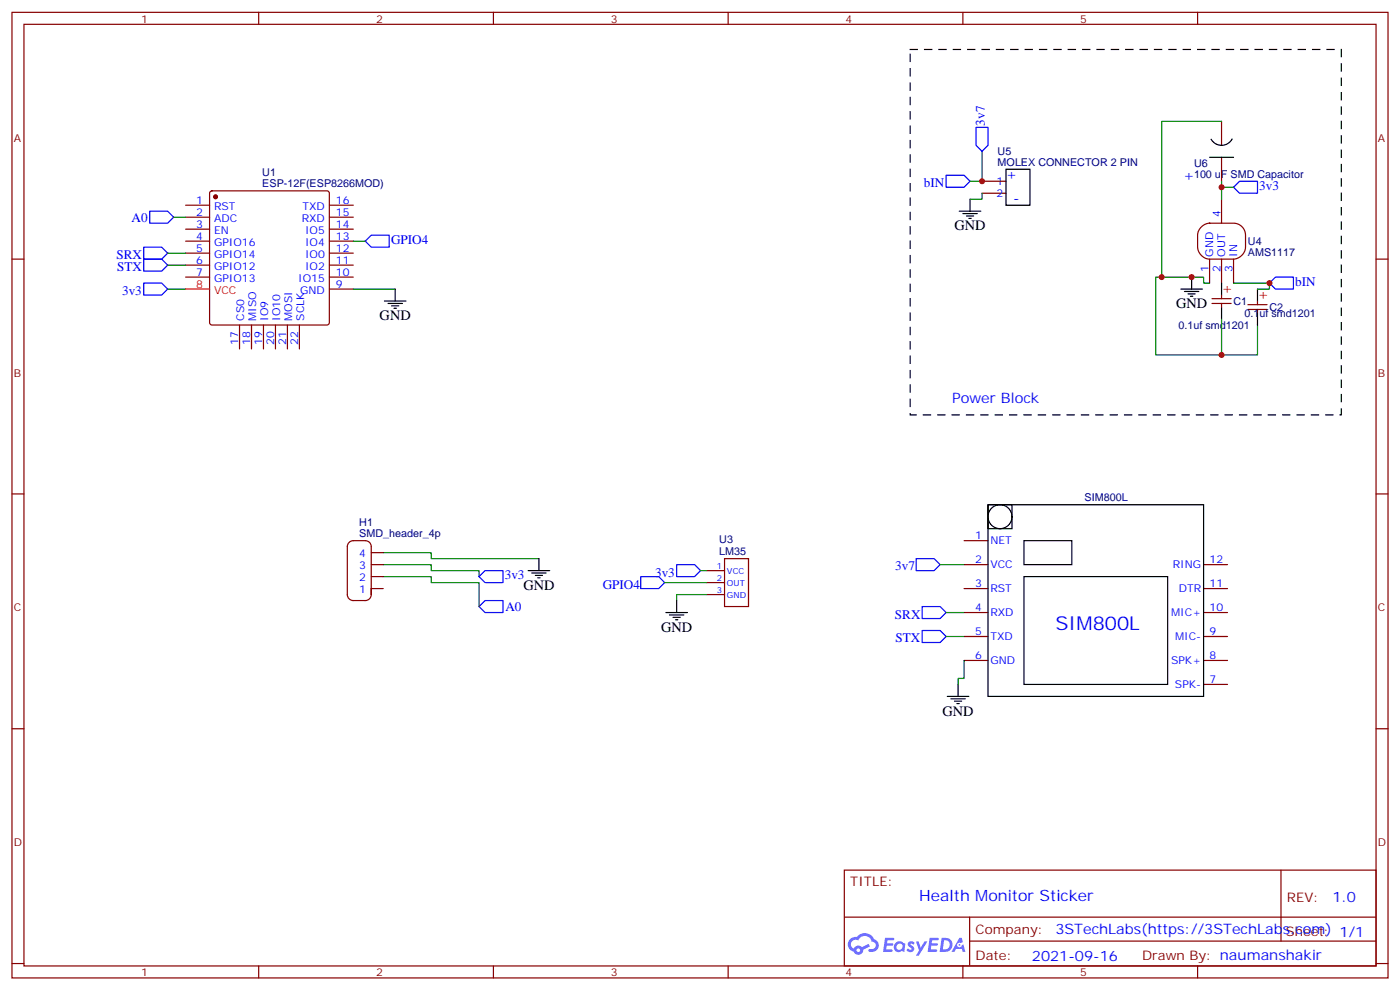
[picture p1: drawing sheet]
<svg xmlns="http://www.w3.org/2000/svg" width="412mm" height="292mm" viewBox="0 0 412 292" stroke-linecap="round" stroke-linejoin="round" font-family="sans-serif">
<g fill="none" stroke="#870000" stroke-width=".35">
<path d="M3.5 3.6h405.4v284.4h-405.4zM7.1 7.2h398.2v277.2h-398.2zM76.2 3.6v3.6M145.3 3.6v3.6M214.5 3.6v3.6M283.6 3.6v3.6M352.8 3.6v3.6M3.5 76.3h3.6M405.3 76.3h3.6M3.5 145.5h3.6M405.3 145.5h3.6M3.5 214.6h3.6"/>
<path d="M405.3 214.6h3.6M248.7 256.2h156.6v28.2h-156.6zM377.3 256.2v20.9M248.7 270.1h156.5M285.6 277.1h119.6M285.6 270.1v14.1M3.5 283.7h3.6M76.2 284.4v3.6M145.3 284.4v3.6M214.5 284.4v3.6M283.6 284.4v3.6M352.8 284.4v3.6"/>
<path d="M405.3 283.7h3.6"/>
</g>
<g fill="#5487ff">
<path d="M267.7 277.4a1.22 1.22 0 0 1 1.7 .3l-.4 .5a.47 .47 0 0 0-.3-.4 .47 .47 0 0 0-.5 .2l.1 .3a1.14 1.14 0 0 1 .8 1.7 1.14 1.14 0 0 1-1.9 0l-.2-.2 .5-.5 .7 .4a.29 .29 0 0 0 .3-.3 .29 .29 0 0 0-.2-.3 1.04 1.04 0 0 1-.6-1.7z"/>
<path d="M260.7 276.2h2.4l.3 .1-.2 .5-1.8 .1-.1 .9h1.5l.3 .3-.3 .4h-1.6l-.2 1.1h1.7l.2 .3-.2 .4h-2.6z"/>
<path d="M273.8 276.2h2.4l.3 .1-.1 .5-1.8 .1-.2 .9h1.6l.3 .3-.4 .4h-1.6l-.1 1.1h1.7l.2 .3-.2 .4h-2.6z"/>
<path d="M282.6 276.2h.7l.3 1.2-.6 .3a.69 .69 0 0 0-1 .3 .69 .69 0 0 0 .4 1 .69 .69 0 0 0 .9-.7l.5-.2 .6 2.2h-.8l-.2-.9h-1.8l-.5 .9h-.8z"/>
<path d="M269.8 277.2h.8l.6 1.9 1.1-1.9h.9l-2.6 4.2h-.8l.9-1.5z"/>
<path d="M277.4 276.2l-.6 4.1h1.3a2.11 2.11 0 0 0 2.5-2.1 2.11 2.11 0 0 0-2.5-2zM278.1 276.9a1.39 1.39 0 0 1 1.7 1.4 1.39 1.39 0 0 1-1.8 1.3h-.3z"/>
<path d="M263.7 277.8a1.54 1.54 0 0 0-.1 2.1 1.54 1.54 0 0 0 2.2 .2l.6 .2 .3-2.3-.2-.2-.4-.1a1.49 1.49 0 0 0-2.4 .1zM264 278.8a.94 .94 0 0 1 1.8 0 .94 .94 0 0 1-1.8 0z"/>
<path d="M250.4 276.5a2.18 2.18 0 0 0 1.1 3.7 1.44 1.44 0 0 0 1.6 1 1.44 1.44 0 0 0 1.2-1.5l2-1-.5-.8-1.9 1a1.47 1.47 0 0 0-2.4 .5 1.39 1.39 0 0 1-.7-2 1.39 1.39 0 0 1 2-.5 2.12 2.12 0 0 1 2.2-1.3 2.12 2.12 0 0 1 1.9 1.7 1.14 1.14 0 0 1 1.1 1.4 1.14 1.14 0 0 1-1.7 .8 .43 .43 0 0 0-.5 .3 .43 .43 0 0 0 .4 .5 1.98 1.98 0 0 0 2.5-1.2 1.98 1.98 0 0 0-1.2-2.5 3.1 3.1 0 0 0-5.3-.7l-.9 .1zM252.3 279.8a.55 .55 0 0 1 1.1 0 .55 .55 0 0 1-1.1 0z"/>
<circle cx="282.6" cy="278.3" r=".26"/>
</g>
<circle cx="63.5" cy="58" r=".53" fill="#870000" stroke="#870000" stroke-width=".35"/>
<g fill="none" stroke="#870000" stroke-width=".35">
<path d="M359.8 35.7v7.1M62 56.4l.4-.2h33.9l.5 .2 .2 .5v38.1l-.2 .5-.5 .2h-33.9l-.5-.2-.2-.5v-38.1zM289.3 56.9h7M289.3 53.4h7M359.8 46.3v7.1M359.8 58.7v7M54.7 60.4h7M54.7 64h7M54.7 67.5h7M54.7 71h7M54.7 74.5h7M54.7 78.1h7"/>
<path d="M97 60.4h7.1M97 64h7.1M97 67.5h7.1M97 71h7.1M97 74.5h7.1M97 78.1h7.1M353.9 66.8a3.6 3.6 0 0 1 2.4-1.1h7.1a3.5 3.5 0 0 1 3.5 3.6v3.5a3.8 3.8 0 0 1-3.5 3.5h-7.1a3.8 3.8 0 0 1-3.5-3.5v-3.5a3.5 3.5 0 0 1 1.1-2.5zM356.3 76.3v7.1M359.8 76.3v7.1M363.4 76.3v7.1M54.7 81.6h7M70.6 95.7v7.1"/>
<path d="M74.1 95.7v7.1M77.6 95.7v7.1M81.1 95.7v7.1M84.7 95.7v7.1M88.2 95.7v7.1M97 81.6h7.1M97 85.1h7.1M357 87.9h5.7M357 89.4h5.7M359.8 86.9v1M359.8 89.4v1M367.6 89.7h5.6"/>
<path d="M367.6 91.1h5.6M370.4 88.7v1M370.4 91.1v1.1M284 159.2h7M109.4 173.3v1.8v-1.8M109.4 173.3v-12.3a1.76 1.76 0 0 0-1.8-1.8h-3.5a1.76 1.76 0 0 0-1.8 1.8v14.1a1.76 1.76 0 0 0 1.8 1.7h3.5a1.76 1.76 0 0 0 1.8-1.7M109.4 166.3h3.5M109.4 173.3h3.5M109.4 162.7h3.5M109.4 169.8h3.5M208.1 168h5.3M208.1 171.6h5.3"/>
<path d="M208.1 175.1h5.3M213.4 164.5h7.1v14.1h-7.1zM284 166.3h7M284 173.3h7M354.5 166.3h7.1M354.5 173.3h7.1M284 180.4h7M284 187.4h7M284 194.5h7M354.5 180.4h7.1M354.5 187.4h7.1M354.5 194.5h7.1"/>
<path d="M354.5 201.5h7.1"/>
</g>
<path d="M54.7 85.1h7" fill="none" stroke="#f00" stroke-width=".35"/>
<g fill="none" stroke="#00f" stroke-width=".35">
<path d="M287.5 37.5h3.5v5.3l-1.7 1.8-1.8-1.8zM278.7 51.6h5.3l1.8 1.8-1.8 1.7h-5.3zM363.4 55.1l1.7-1.7h5.3v3.5h-5.3zM42.3 76.3h5.3l1.8 1.8-1.8 1.7h-5.3zM42.3 72.8h5.3l1.8 1.7-1.8 1.8h-5.3zM44.1 62.2h5.3l1.8 1.8-1.8 1.7h-5.3zM107.6 71l1.8-1.7h5.3v3.5h-5.3zM42.3 83.4h5.3l1.8 1.7-1.8 1.8h-5.3zM373.9 83.4l1.8-1.8h5.3v3.5h-5.3zM141.1 178.6l1.8-1.8h5.3v3.6h-5.3zM141.1 169.8l1.8-1.8h5.3v3.6h-5.3zM188.7 169.8h5.3l1.8 1.8-1.8 1.7h-5.3z"/>
<path d="M199.3 166.3h5.3l1.8 1.7-1.8 1.8h-5.3zM269.9 164.5h5.3l1.7 1.8-1.7 1.7h-5.3zM271.6 178.6h5.3l1.8 1.8-1.8 1.7h-5.3zM271.6 185.7h5.3l1.8 1.7-1.8 1.8h-5.3z"/>
</g>
<g fill="none" stroke="#008700" stroke-width=".35">
<path d="M359.8 35.7h-17.6v45.9M289.3 56.9v1.8h-3.5M289.3 44.6v8.8h-3.5M359.8 53.4v5.3M359.8 55.1h3.6M49.4 78.1h5.3M49.4 74.5h5.3M51.2 64h3.5M104.1 71h3.5M49.4 85.1h5.3M104.1 85.1h12.3M356.3 83.4h-1.8v-1.8h-14.1v22.9h30v-8.8"/>
<path d="M359.8 93.9v10.6M363.4 83.4h10.5v1.7h-3.5M112.9 166.3h14.1v1.7h14.1v1.8M112.9 162.7h14.1v1.8h31.7M112.9 169.8h14.1v1.8h14.1v7M195.8 171.6h12.3M206.4 168h1.7M208.1 175.1h-8.8v1.7M276.9 166.3h7.1M278.7 180.4h5.3M278.7 187.4h5.3M284 194.5v5.3h-1.8v1.7"/>
</g>
<g fill="none" stroke="#000" stroke-width=".35">
<path d="M285.8 58.7v3.5M296.3 49.8h7.1v10.6h-7.1zM356.3 46.3h7.1M362.9 40.9a3.5 3.5 0 0 1-6.1 .1M282.6 62.2h6.3M283.6 62.9h4.3M284.7 63.6h2.1M285.4 64.3h.7M113.2 88.7h6.4M114.3 89.4h4.2M115.4 90.1h2.1M116.1 90.8h.7"/>
<path d="M116.4 85.1v3.6M347.8 85.1h6.4M348.9 85.8h4.2M350 86.5h2.1M350.7 87.2h.7M351 81.6v3.5M359.8 83.4v3.5M359.8 90.4v3.5M370.4 85.1v3.6M370.4 92.2v3.5M291 148.6h63.5v56.5h-63.5zM291 148.6h7.1v7.1h-7.1z"/>
<path d="M301.6 159.2h14.1v7.1h-14.1zM155.6 168h6.3M156.6 168.7h4.3M157.7 169.4h2.1M158.4 170.1h.7M158.7 164.5v3.5M199.3 176.8v3.6M301.6 169.8h42.4v31.7h-42.4zM196.1 180.4h6.4M197.2 181.1h4.2M198.3 181.8h2.1M199 182.5h.7"/>
<path d="M279 205.1h6.4M280.1 205.8h4.2M281.2 206.5h2.1M281.9 207.2h.7M282.2 201.5v3.6"/>
<circle cx="294.6" cy="152.2" r="3.5"/>
</g>
<path d="M268.1 14.6h127v107.6h-127z" fill="none" stroke="#000" stroke-width=".35" stroke-dasharray="2.1 2.1"/>
<g fill="#c00">
<circle cx="351" cy="81.6" r=".88"/>
<circle cx="373.9" cy="83.4" r=".88"/>
<circle cx="359.8" cy="104.5" r=".88"/>
<circle cx="342.2" cy="81.6" r=".88"/>
<circle cx="359.8" cy="55.1" r=".88"/>
<circle cx="289.3" cy="53.4" r=".88"/>
</g>
<text font-size="5.6" fill="#00f" x="310.9" y="185.4">SIM800L</text>
<text font-size="4.6" fill="#00f" x="270.8" y="265.3">Health Monitor Sticker</text>
<g font-size="4.2" fill="#00f">
<text x="296.3" y="52.7">+</text>
<text x="348.6" y="53">+</text>
<text x="298.4" y="59.7">-</text>
<text x="280.5" y="118.6">Power Block</text>
<text x="392.5" y="265.5">1.0</text>
<text x="310.9" y="275">3STechLabs(https://3STechLabs.com) 1/1</text>
<text x="304" y="282.9">2021-09-16</text>
</g>
<g font-size="4.2">
<text x="281.2" y="67.8">GND</text>
<text x="111.8" y="94.3">GND</text>
<text x="346.4" y="90.8">GND</text>
<text x="154.2" y="173.7">GND</text>
<text x="194.7" y="186">GND</text>
<text x="277.6" y="210.7">GND</text>
</g>
<g font-size="4.2" fill="#c00">
<text x="359.8" y="86.3">+</text>
<text x="370.4" y="87.9">+</text>
</g>
<g font-size="3.9" fill="#00f">
<text x="290.1" y="37" transform="rotate(-90 290.1 37)">3v7</text>
<text x="272.2" y="55.1">bIN</text>
<text x="370.9" y="56">3v3</text>
<text x="38.8" y="65.2">A0</text>
<text x="115.2" y="71.8">GPIO4</text>
<text x="34.3" y="76.3">SRX</text>
<text x="34.5" y="79.8">STX</text>
<text x="36" y="86.9">3v3</text>
<text x="381.5" y="84.1">bIN</text>
<text x="263.7" y="168">3v7</text>
<text x="148.7" y="170.4">3v3</text>
<text x="177.5" y="173.3">GPIO4</text>
<text x="193" y="169.8">3v3</text>
<text x="148.9" y="179.9">A0</text>
<text x="263.6" y="182.1">SRX</text>
<text x="263.8" y="189.2">STX</text>
</g>
<g font-size="3.9" fill="#800">
<text x="250.5" y="260.8">TITLE:</text>
<text x="379.1" y="265.5">REV:</text>
<text x="287.4" y="275">Company:</text>
<text x="378.7" y="275.6">Sheet:</text>
<text x="287.4" y="282.7">Date:</text>
<text x="336.4" y="282.8">Drawn By: naumanshakir</text>
</g>
<g font-size="3.2" fill="#800">
<text x="41.6" y="6.6">1</text>
<text x="110.8" y="6.6">2</text>
<text x="179.9" y="6.6">3</text>
<text x="249.1" y="6.6">4</text>
<text x="318.2" y="6.6">5</text>
<text x="4.1" y="41.7">A</text>
<text x="405.9" y="41.7">A</text>
<text x="4.1" y="110.9">B</text>
<text x="405.9" y="110.9">B</text>
<text x="4.1" y="180">C</text>
<text x="405.9" y="180">C</text>
<text x="4.1" y="249.2">D</text>
<text x="405.9" y="249.2">D</text>
<text x="41.6" y="287.4">1</text>
<text x="110.8" y="287.4">2</text>
<text x="179.9" y="287.4">3</text>
<text x="249.1" y="287.4">4</text>
<text x="318.2" y="287.4">5</text>
</g>
<g font-size="3.2" fill="#000080">
<text x="293.9" y="45.6">U5</text>
<text x="77.3" y="51.7">U1</text>
<text x="293.9" y="48.8">MOLEX CONNECTOR 2 PIN</text>
<text x="351.7" y="52.5">100 uF SMD Capacitor</text>
<text x="351.7" y="49.3">U6</text>
<text x="77.3" y="55.1">ESP-12F(ESP8266MOD)</text>
<text x="367.6" y="75.4">AMS1117</text>
<text x="367.6" y="72.2">U4</text>
<text x="363.4" y="89.8">C1</text>
<text x="366.6" y="93.3">0.1uf smd1201</text>
<text x="373.9" y="91.6">C2</text>
<text x="347.2" y="96.9">0.1uf smd1201</text>
<text x="319.5" y="147.6">SIM800L</text>
<text x="105.8" y="154.9">H1</text>
<text x="105.8" y="158.2">SMD_header_4p</text>
<text x="211.9" y="160">U3</text>
<text x="211.9" y="163.4">LM35</text>
</g>
<g font-size="3.2" fill="#00f">
<text x="293.5" y="54.4">1</text>
<text x="293.5" y="58">2</text>
<text x="57.8" y="60.1">1</text>
<text x="57.8" y="63.6">2</text>
<text x="63" y="61.8">RST</text>
<text x="63" y="65.4">ADC</text>
<text x="88.9" y="65.4">RXD</text>
<text x="89.1" y="61.8">TXD</text>
<text x="99" y="60.1">16</text>
<text x="99" y="63.6">15</text>
<text x="359.5" y="64" transform="rotate(-90 359.5 64)">4</text>
<text x="57.8" y="67.1">3</text>
<text x="57.8" y="70.7">4</text>
<text x="63" y="68.9">EN</text>
<text x="89.9" y="68.9">IO5</text>
<text x="99" y="70.7">13</text>
<text x="99" y="67.1">14</text>
<text x="57.8" y="74.2">5</text>
<text x="57.8" y="77.7">6</text>
<text x="63" y="72.4">GPIO16</text>
<text x="63" y="76">GPIO14</text>
<text x="89.9" y="76">IO0</text>
<text x="89.9" y="72.4">IO4</text>
<text x="99" y="77.7">11</text>
<text x="99" y="74.2">12</text>
<text x="357.4" y="75.6" transform="rotate(-90 357.4 75.6)">GND</text>
<text x="360.9" y="75.6" transform="rotate(-90 360.9 75.6)">OUT</text>
<text x="364.4" y="75.6" transform="rotate(-90 364.4 75.6)">IN</text>
<text x="57.8" y="81.2">7</text>
<text x="63" y="79.5">GPIO12</text>
<text x="63" y="83">GPIO13</text>
<text x="87.8" y="83">IO15</text>
<text x="89.9" y="79.5">IO2</text>
<text x="99" y="81.2">10</text>
<text x="356" y="80.1" transform="rotate(-90 356 80.1)">1</text>
<text x="359.5" y="80.1" transform="rotate(-90 359.5 80.1)">2</text>
<text x="363" y="80.1" transform="rotate(-90 363 80.1)">3</text>
<text x="88.4" y="86.5">GND</text>
<text x="99" y="84.8">9</text>
<text x="72" y="94.4" transform="rotate(-90 72 94.4)">CS0</text>
<text x="75.5" y="94.4" transform="rotate(-90 75.5 94.4)">MISO</text>
<text x="79" y="94.4" transform="rotate(-90 79 94.4)">IO9</text>
<text x="82.5" y="94.4" transform="rotate(-90 82.5 94.4)">IO10</text>
<text x="86.1" y="94.4" transform="rotate(-90 86.1 94.4)">MOSI</text>
<text x="89.6" y="94.4" transform="rotate(-90 89.6 94.4)">SCLK</text>
<text x="70.2" y="101.7" transform="rotate(-90 70.2 101.7)">17</text>
<text x="73.7" y="101.7" transform="rotate(-90 73.7 101.7)">18</text>
<text x="77.3" y="101.7" transform="rotate(-90 77.3 101.7)">19</text>
<text x="80.8" y="101.7" transform="rotate(-90 80.8 101.7)">20</text>
<text x="84.3" y="101.7" transform="rotate(-90 84.3 101.7)">21</text>
<text x="87.8" y="101.7" transform="rotate(-90 87.8 101.7)">22</text>
<text x="287.3" y="158.9">1</text>
<text x="291.7" y="160.3">NET</text>
<text x="105.8" y="164.1">4</text>
<text x="105.8" y="167.7">3</text>
<text x="287.3" y="165.9">2</text>
<text x="291.7" y="167.3">VCC</text>
<text x="345.5" y="167.3">RING</text>
<text x="356.3" y="165.9">12</text>
<text x="105.8" y="171.2">2</text>
<text x="287.3" y="173">3</text>
<text x="356.3" y="173">11</text>
<text x="105.8" y="174.7">1</text>
<text x="291.7" y="174.4">RST</text>
<text x="347.2" y="174.4">DTR</text>
<text x="287.3" y="180">4</text>
<text x="291.7" y="181.4">RXD</text>
<text x="345" y="181.4">MIC+</text>
<text x="356.3" y="180">10</text>
<text x="287.3" y="187.1">5</text>
<text x="291.7" y="188.5">TXD</text>
<text x="346.2" y="188.5">MIC-</text>
<text x="356.3" y="187.1">9</text>
<text x="287.3" y="194.1">6</text>
<text x="291.7" y="195.5">GND</text>
<text x="345" y="195.5">SPK+</text>
<text x="356.3" y="194.1">8</text>
<text x="346.1" y="202.6">SPK-</text>
<text x="356.3" y="201.2">7</text>
</g>
<g font-size="3.2" fill="#f00">
<text x="57.8" y="84.8">8</text>
<text x="63" y="86.5">VCC</text>
</g>
<g font-size="2.5" fill="#00f">
<text x="211.2" y="167.7">1</text>
<text x="211.2" y="171.2">2</text>
<text x="214.1" y="169.1">VCC</text>
<text x="214.1" y="172.6">OUT</text>
<text x="211.2" y="174.7">3</text>
<text x="214.1" y="176.1">GND</text>
</g>
</svg>
